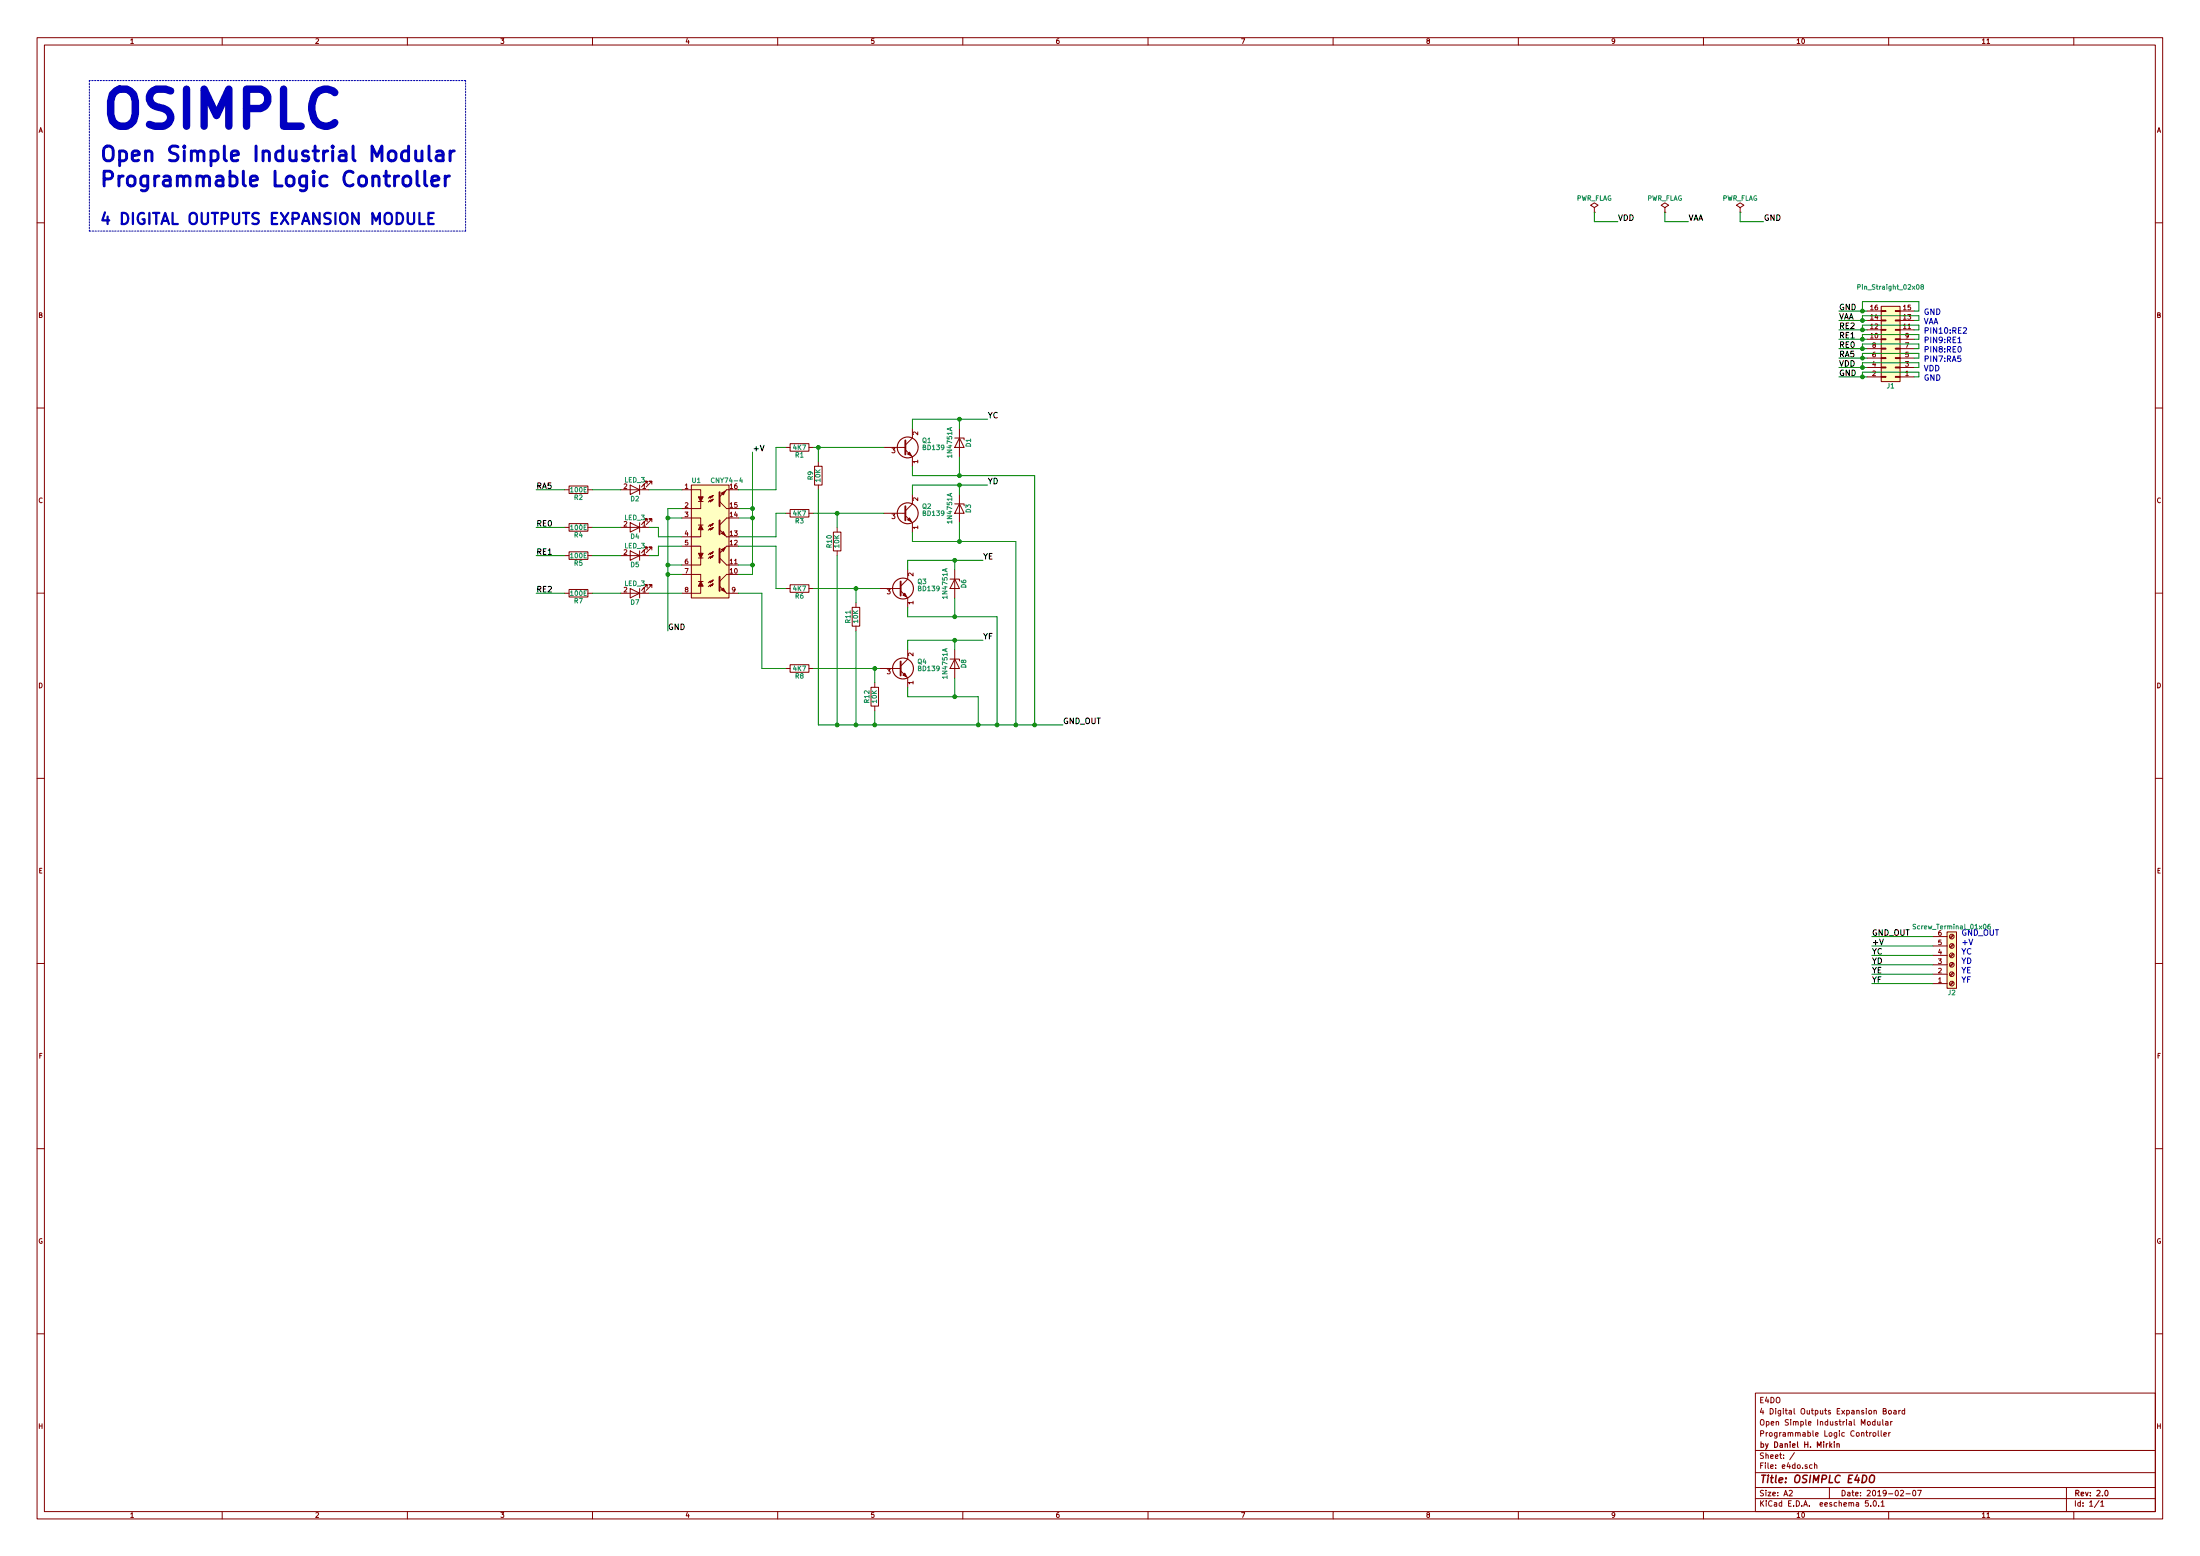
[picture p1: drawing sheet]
<svg xmlns="http://www.w3.org/2000/svg" width="594mm" height="420mm" viewBox="0 0 594 420" stroke-linecap="round" stroke-linejoin="round" font-family="sans-serif">
<g fill="none" stroke="#840000" stroke-width=".27">
<path d="M10 10.2h574v400h-574zM12 12.2h570v396h-570zM60 10.2v2M110 10.2v2M160 10.2v2M210 10.2v2M260 10.2v2M310 10.2v2M360 10.2v2M410 10.2v2M460 10.2v2M510 10.2v2"/>
<path d="M536.5 11.8h.8M560 10.2v2M430.5 56l1-.6-1-.6-1 .6 1 .6v1.3M430.5 57.3h.1M449.6 56l1-.6-1-.6-1 .6 1 .6v1.3M449.6 57.3h.1M469.9 56l1-.6-1-.6-1 .6 1 .6v1.3M469.9 57.3h.1M10 60.2h2M582 60.2h2M504.2 99.2h3.8M504.2 96.7h3.8"/>
<path d="M504.2 94.1h3.8M504.2 91.6h3.8M504.2 89.1h3.8M504.2 86.5h3.8M504.2 84h3.8M508 82.7h5.1v20.3h-5.1zM508 83.9h1.3v.2h-1.3zM508 86.4h1.3v.3h-1.3zM508 88.9h1.3v.3h-1.3zM508 91.5h1.3v.2h-1.3zM508 94h1.3v.3h-1.3zM508 96.6h1.3v.2h-1.3z"/>
<path d="M508 99.1h1.3v.3h-1.3zM511.8 83.9h1.3v.2h-1.3zM511.8 86.4h1.3v.3h-1.3zM511.8 88.9h1.3v.3h-1.3zM511.8 91.5h1.3v.2h-1.3zM511.8 94h1.3v.3h-1.3zM511.8 96.6h1.3v.2h-1.3zM511.8 99.1h1.3v.3h-1.3zM513.1 99.2h3.8M513.1 96.7h3.8M513.1 94.1h3.8M513.1 91.6h3.8"/>
<path d="M513.1 89.1h3.8M513.1 86.5h3.8M513.1 84h3.8M10 110.2h2M213.4 119.8h5v2h-5zM246.4 115.7v2.6l-1.9 1.9M257.8 118.3h2.5v.5M259.1 118.3l1.2 2.5h-2.5zM259.1 115.7v7.7M504.2 101.8h3.8M508 101.6h1.3v.3h-1.3zM511.8 101.6h1.3v.3h-1.3z"/>
<path d="M513.1 101.8h3.8M582 110.2h2M152.4 132.2h1.3M153.7 131.2h5v2.1h-5zM158.7 132.2h1.3M167.6 132.2h7.7M170.2 131l2.5 1.2-2.5 1.3zM172.7 131v2.5M174.8 130.7v-.7h-.8h.8l-1.6 1.5M176 130.7v-.7h-.7h.7l-1.5 1.5M184.1 132.2h5.1v2M184.1 139.9h5.1v1.9"/>
<path d="M186.7 131h10.1v30.5h-10.1zM188.6 135.4h1.3M189.2 135.4v1.9h-5.1M192 134l.6-.2-.3 .5zM192.6 133.8l-.8 .7v-.5l-.5 .5M192.6 134.8l-.3 .5-.3-.3 .6-.2-.8 .8v-.6l-.5 .6M194.3 135.4l1.9 1.9h.6M196.2 132.2h.6M196.8 139.9h-.6l-1.9 1.9M212.1 120.8h1.3M212.1 138.6h1.3M213.4 137.6h5v2h-5z"/>
<path d="M218.4 120.8h1.3M218.4 138.6h1.3M220 125.9h2v5.1h-2zM221 124.6v1.3M221 131v1.2M238.8 120.8h5.7M238.8 138.6h5.7M244.5 121.5l1.9 1.9v2.5M244.5 139.2l1.9 1.9v2.6M246.4 133.5v2.6l-1.9 1.9M257.8 136.1h2.5v.5M259.1 136.1l1.2 2.5h-2.5z"/>
<path d="M259.1 133.5v7.6M152.4 142.4h1.3M152.4 150h1.3M153.7 141.4h5v2h-5zM153.7 149h5v2h-5zM153.7 159.2h5v2h-5zM158.7 142.4h1.3M158.7 150h1.3M167.6 142.4h7.7M167.6 150h7.7M170.2 141.1l2.5 1.3-2.5 1.3zM170.2 148.8l2.5 1.2-2.5 1.3z"/>
<path d="M170.2 158.9l2.5 1.3-2.5 1.3zM172.7 141.1v2.6M172.7 148.8v2.5M172.7 158.9v2.6M174.8 140.9v-.8h-.8h.8l-1.6 1.5M174.8 148.5v-.8h-.8h.8l-1.6 1.6M174.8 158.7v-.8h-.8h.8l-1.6 1.5M176 140.9v-.8h-.7h.7l-1.5 1.5M176 148.5v-.8h-.7h.7l-1.5 1.6M176 158.7v-.8h-.7h.7l-1.5 1.5M184.1 147.5h5.1v1.9M184.1 155.1h5.1v1.9"/>
<path d="M188.6 157h1.3M188.6 150.7h1.3M188.6 141.8h1.3M189.2 158.3v1.9h-5.1M189.2 143v1.9h-5.1M189.2 150.7v1.9h-5.1M192 156.9l.6-.3-.3 .5zM192 149.3l.6-.3-.3 .5zM192 141.6l.6-.2-.3 .5zM192.6 156.6l-.8 .8v-.5l-.5 .5M192.6 149l-.8 .8v-.5l-.5 .5M192.6 141.4l-.8 .8v-.6l-.5 .6"/>
<path d="M192.6 157.6l-.3 .6-.3-.3 .6-.3-.8 .8v-.5l-.5 .5M192.6 150l-.3 .5-.3-.2 .6-.3-.8 .8v-.5l-.5 .5M192.6 142.4l-.3 .5-.3-.2 .6-.3-.8 .8v-.5l-.5 .5M194.3 150.7l1.9 1.9h.6M196.2 147.5h.6M196.2 144.9h.6M196.8 155.1h-.6l-1.9 1.9M212.1 158.9h1.3M213.4 157.9h5v2h-5zM218.4 158.9h1.3M225 143.7h2.1v5.1h-2.1zM226.1 142.4v1.3"/>
<path d="M226.1 148.8v1.2M237.5 158.9h5.7M243.2 159.6l1.9 1.9v2.5M245.1 153.8v2.6l-1.9 1.9M256.5 156.4h2.6v.5M257.8 156.4l1.3 2.5h-2.6zM257.8 153.8v7.7M10 160.2h2M152.4 160.2h1.3M158.7 160.2h1.3M167.6 160.2h7.7M196.2 160.2h3.2"/>
<path d="M213.4 179.5h5v2h-5zM230.1 164h2.1v5.1h-2.1zM231.1 162.7v1.3M231.1 169.1v1.2M245.1 175.4v2.6l-1.9 1.9M256.5 178h2.6v.5M257.8 178l1.3 2.5h-2.6zM257.8 175.4v7.6M582 160.2h2M212.1 180.5h1.3M218.4 180.5h1.3M235.2 185.6h2v5.1h-2z"/>
<path d="M236.2 184.3v1.3M236.2 190.7v1.2M237.5 180.5h5.7M243.2 181.1l1.9 1.9v2.6M10 210.2h2M582 210.2h2M522 258h3.8M522 255.4h3.8M522 252.9h3.8M525.8 251.6h2.5v15.3h-2.5zM527.4 252.4l-.9 .8M527.4 254.9l-.9 .9"/>
<path d="M527.4 257.5l-.9 .8M527.6 252.6l-.9 .8M527.6 255.1l-.9 .8M527.6 257.6l-.9 .9M10 260.2h2M522 265.6h3.8M522 263.1h3.8M522 260.5h3.8M527.4 260l-.9 .8M527.4 262.6l-.9 .8M527.4 265.1l-.9 .8M527.6 260.2l-.9 .8"/>
<path d="M527.6 262.7l-.9 .9M527.6 265.3l-.9 .8M582 260.2h2M10 310.2h2M582 310.2h2M10 360.2h2M474 376.2h108v32h-108zM582 360.2h2M474 397.7h108M474 391.7h108M484.6 392.2l-1.3 2M489.3 395.6l-.4-.1-.3 .3 .1 .6h.6"/>
<path d="M490 395.6h.6v.9M490 395v1.5M504.3 384h.7v.7h-.7zM504.9 386.8v1M505.3 386.8l-.4 .3M505.8 387h.7v.7h-.7zM506.3 383.9l-.4-.1-.3 .3 .1 .6 .6 .1M506.3 383.3v1.5M507 383.8l.1 1 .6-.1M507.2 386.3v1.3l.2 .2M507.7 383.8v1M508 386.3v1.3l.2 .2"/>
<path d="M508.4 383.3v1.3l.2 .2M508.5 381l.7-.1v-.4l-.7-.2v1.5h.6l.3-.5-.4-.3M508.7 387.3l.7-.1-.1-.3-.4-.1-.2 .2 .1 .7h.5M509.2 383.9h.6v.9M509.8 384.2l-.7 .3 .2 .3h.5M510 381h.7l-.1 .8-.6-.1zM510 386.8v1M510.5 386.8l-.5 .3M510.5 383.8v1M511 383.8l-.5 .3M511.4 380.9h.6v.9M512 381.2l-.7 .3 .2 .3h.5"/>
<path d="M512.7 380.8v1M513.2 380.8l-.5 .3M514.3 380.9l-.4-.1-.3 .3 .1 .6 .6 .1M514.3 380.3v1.5M60 408.2v2M110 408.2v2M160 408.2v2M210 408.2v2M260 408.2v2M310 408.2v2M360 408.2v2M410 408.2v2"/>
<path d="M460 408.2v2M474 404.7h108M474 401.7h108M483.1 402.6l.6-.2 .3 .5-.9 1h.9M494 401.7v3M504.5 405.2h-.7l-.1 .7h.7l.1 .7h-.8M505.2 406.6v.1M506 405.4l.2-.2a.8 .8 0 0 1 .5 .8 .8 .8 0 0 1-.5 .7l-.4-.5zM507.3 406.6v.1M508 405.7l.4-.5v1.5M508 406.7h.8M510 408.2v2"/>
<path d="M513.2 402.6l.6-.2 .2 .5-.9 1h.9M514.7 403.4h1.1M516.6 402.6l.2-.2a.81 .81 0 0 1 .5 .8 .81 .81 0 0 1-.5 .7l-.3-.5zM517.8 402.4h1l-.6 1.5M536.5 409.7h.8M558 401.7v6.5M560 408.2v2M566.8 405.1l-1.2 2M567.3 405.7l.4-.5v1.5M567.3 406.7h.8"/>
<circle cx="527" cy="258" r=".63"/>
<circle cx="527" cy="252.9" r=".63"/>
<circle cx="527" cy="255.4" r=".63"/>
<circle cx="527" cy="265.6" r=".63"/>
<circle cx="527" cy="263.1" r=".63"/>
<circle cx="527" cy="260.5" r=".63"/>
</g>
<g fill="none" stroke="#840000" stroke-width=".3">
<path d="M494.2 390.3l.5 .5M494.7 389.8l-.6 .6M495.3 389.3v.2M495.3 389.8v1M496 390l.6-.1 .1 .9M496 389.8v1M568.5 402.6l.2-.2a.8 .8 0 0 1 .6 .8 .8 .8 0 0 1-.6 .7l-.3-.5z"/>
<circle cx="245.1" cy="120.8" r="2.82"/>
<circle cx="245.1" cy="138.6" r="2.82"/>
<circle cx="243.8" cy="158.9" r="2.82"/>
<circle cx="243.8" cy="180.5" r="2.82"/>
</g>
<path d="M505 398.6a.67 .67 0 0 1 1.1 0 1.43 1.43 0 0 1-.5 1.7l-.6-.1a1.41 1.41 0 0 1 0-1.6z" fill="none" stroke="#840000" stroke-width=".41"/>
<g fill="#ffffc2" stroke="#ffffc2" stroke-width=".27">
<path d="M508 82.7h5.1v20.3h-5.1z"/>
<path d="M186.7 131h10.1v30.5h-10.1z"/>
<path d="M525.8 251.6h2.5v15.3h-2.5z"/>
</g>
<path d="M501.6 77.5h.7v-.5l-.7-.1v1.2M518.9 77.4l-.2-.3 .5-.2 .2 .2v.2l-.7 .3 .2 .5 .5-.2-.2-.5M192.9 129.2a.56 .56 0 0 0-.8 .5 .56 .56 0 0 0 .8 .5M200.1 129l-.4 .9h.8M517.3 249.6h-.6l-.1 .5a.5 .5 0 0 1 .5 .2 .5 .5 0 0 1 .1 .5h-.6M537.4 249.6h-.4l-.2 .5v.6l.6 .1v-.7h-.4l-.2 .2" fill="none" stroke="#008484" stroke-width=".27"/>
<path d="M528.7 92.5h.9M528.9 93.7l.2-.1a.81 .81 0 0 1 .5 .7 .81 .81 0 0 1-.5 .8l-.4-.6zM530.2 88.6l.5-.1 .3 .4-.9 1.1h.9" fill="none" stroke="#0000c2" stroke-width=".27"/>
<g fill="#840000" stroke="#840000" stroke-width=".51">
<path d="M244.5 118.9v3.8z"/>
<path d="M244.5 136.7v3.8z"/>
<path d="M243.2 157v3.8z"/>
<path d="M243.2 178.6v3.8z"/>
</g>
<g fill="#840000" stroke="#840000" stroke-width=".27">
<path d="M245.1 122.6l.5-.5 .5 1z"/>
<path d="M245.6 139.9l.5 1-1-.5z"/>
<path d="M243.8 160.7l.5-.5 .6 1z"/>
<path d="M243.8 182.3l.5-.5 .6 1z"/>
<path d="M194.3 158.3l1.9 1.9z"/>
<path d="M194.3 149.4l1.9-1.9z"/>
<path d="M194.3 143l1.9 1.9z"/>
<path d="M196.2 132.2l-1.9 2z"/>
<path d="M189.2 157l.7 1.3h-1.3z"/>
<path d="M188.6 149.4h1.3l-.7 1.3z"/>
<path d="M189.2 141.8l.7 1.2h-1.3z"/>
<path d="M188.6 134.2h1.3l-.7 1.2z"/>
<path d="M194.8 159.3l.5-.5 .5 1z"/>
<path d="M194.8 148.4l1-.5-.5 1z"/>
<path d="M194.8 144.1l.5-.5 .5 1z"/>
<path d="M194.8 133.1l1-.5-.5 1z"/>
</g>
<path d="M24.1 21.8v40.6M125.7 21.8h-101.6M24.1 62.4h101.6M125.7 62.4v-40.6" fill="none" stroke="#0000c2" stroke-width=".27" stroke-dasharray=".4 .4"/>
<g fill="none" stroke="#008400" stroke-width=".27">
<path d="M430.5 57.3v2.6h6.4M449.6 57.3v2.6h6.3M469.9 57.3v2.6h6.3M496.6 99.2h7.6M496.6 96.7h7.6M496.6 94.1h7.6M496.6 91.6h7.6M496.6 89.1h7.6M496.6 86.5h7.6M496.6 84h7.6M502.9 84v-2.6h15.3v2.6h-1.3M502.9 86.5v-1.2h15.3v1.2h-1.3"/>
<path d="M502.9 89.1v-1.3h15.3v1.3h-1.3M502.9 91.6v-1.3h15.3v1.3h-1.3M502.9 94.1v-1.2h15.3v1.2h-1.3M502.9 96.7v-1.3h15.3v1.3h-1.3M502.9 99.2v-1.2h15.3v1.2h-1.3M259.1 113.2v2.5M266.7 113.2h-20.3v2.5M496.6 101.8h7.6M502.9 101.8v-1.3h15.3v1.3h-1.3M144.8 132.2h7.6M160 132.2h7.6M175.3 132.2h8.8"/>
<path d="M180.3 139.9h3.8M184.1 137.3h-3.8v33M199.4 137.3h3.8M199.4 139.9h3.8M203.2 122.1v33h-3.8M212.1 120.8h-2.6v11.4h-10.1M212.1 138.6h-2.6v6.3h-10.1M219.7 120.8h19.1M219.7 138.6h19.1M221 120.8v3.8M221 132.2v63.5h66M226.1 138.6v3.8"/>
<path d="M246.4 125.9v2.5h33v67.3M259.1 123.4v5M259.1 131v2.5M266.7 131h-20.3v2.5M144.8 142.4h7.6M144.8 150h7.6M160 142.4h7.6M160 150h7.6M175.3 142.4h2.5v2.5h6.3M180.3 152.6h3.8M180.3 155.1h3.8M184.1 147.5h-6.3v2.5h-2.5"/>
<path d="M199.4 147.5h10.1v11.4h2.6M199.4 152.6h3.8M219.7 158.9h17.8M226.1 150v45.7M231.1 158.9v3.8M246.4 143.7v2.5h27.9v49.5M257.8 151.3v2.5M259.1 141.1v5.1M265.4 151.3h-20.3v2.5M144.8 160.2h7.6M160 160.2h7.6M175.3 160.2h8.8"/>
<path d="M199.4 160.2h6.3v20.3h6.4M231.1 170.3v25.4M245.1 164v2.5h24.1v29.2M257.8 161.5v5M257.8 172.9v2.5M265.4 172.9h-20.3v2.5M219.7 180.5h17.8M236.2 180.5v3.8M236.2 191.9v3.8M245.1 185.6v2.5h19.1v7.6M257.8 183v5.1M505.5 252.9h16.5"/>
<path d="M505.5 255.4h16.5M505.5 258h16.5M505.5 260.5h16.5M505.5 263.1h16.5M505.5 265.6h16.5"/>
</g>
<g fill="#008400" stroke="#008400" stroke-width=".27">
<circle cx="502.9" cy="84" r=".51"/>
<circle cx="502.9" cy="86.5" r=".51"/>
<circle cx="502.9" cy="89.1" r=".51"/>
<circle cx="502.9" cy="91.6" r=".51"/>
<circle cx="502.9" cy="94.1" r=".51"/>
<circle cx="502.9" cy="96.7" r=".51"/>
<circle cx="502.9" cy="99.2" r=".51"/>
<circle cx="502.9" cy="101.8" r=".51"/>
<circle cx="180.3" cy="139.9" r=".51"/>
<circle cx="259.1" cy="113.2" r=".51"/>
<circle cx="259.1" cy="131" r=".51"/>
<circle cx="203.2" cy="137.3" r=".51"/>
<circle cx="257.8" cy="151.3" r=".51"/>
<circle cx="257.8" cy="172.9" r=".51"/>
<circle cx="180.3" cy="152.6" r=".51"/>
<circle cx="180.3" cy="155.1" r=".51"/>
<circle cx="203.2" cy="139.9" r=".51"/>
<circle cx="203.2" cy="152.6" r=".51"/>
<circle cx="221" cy="120.8" r=".51"/>
<circle cx="226.1" cy="138.6" r=".51"/>
<circle cx="231.1" cy="158.9" r=".51"/>
<circle cx="236.2" cy="180.5" r=".51"/>
<circle cx="226.1" cy="195.7" r=".51"/>
<circle cx="231.1" cy="195.7" r=".51"/>
<circle cx="236.2" cy="195.7" r=".51"/>
<circle cx="257.8" cy="188.1" r=".51"/>
<circle cx="269.2" cy="195.7" r=".51"/>
<circle cx="257.8" cy="166.5" r=".51"/>
<circle cx="274.3" cy="195.7" r=".51"/>
<circle cx="259.1" cy="146.2" r=".51"/>
<circle cx="279.4" cy="195.7" r=".51"/>
<circle cx="259.1" cy="128.4" r=".51"/>
<circle cx="264.2" cy="195.7" r=".51"/>
</g>
<path d="M115.8 39.4v3.5l.6 .5M112.2 40.8v2.1l.2 .3a1.09 1.09 0 0 0 1.5-.2M112.6 46.2v3.4l.2 .4 .4 .2M113.9 40.8v2.6M114.7 46.2v3.4l.6 .6M116.6 48.9l1.9-.4-.2-.8-1.1-.2-.6 .6v1.5l.2 .4 .4 .2 1.1-.2M117.9 41l.4-.2 1.2 .2 .2 .3v2.1M119.7 41.7l-1.4 .2a.79 .79 0 0 0-.6 .8 .79 .79 0 0 0 .6 .7l1.4-.2M120.2 47.5v2.7M121.4 47.5a1.05 1.05 0 0 0-1.2 .8M121.5 40.8v2.6M122.7 40.8a1.05 1.05 0 0 0-1.2 .7" fill="none" stroke="#0000c2" stroke-width=".79"/>
<path d="M113.3 57.5v3h1.4M115.7 58.9h1M117.1 57.5h-1.4v3h1.4" fill="none" stroke="#0000c2" stroke-width=".61"/>
<path d="M194.3 132.9v3.8M194.3 155.7v3.9M194.3 148.1v3.8M194.3 140.5v3.8" fill="none" stroke="#840000" stroke-width=".51"/>
<text font-size="13.9" fill="#0000c2" x="26.7" y="34.6">OSIMPLC</text>
<g font-size="5.6" fill="#0000c2">
<text x="26.7" y="43.6">Open Simple Industrial Modular</text>
<text x="26.7" y="50.4">Programmable Logic Controller</text>
</g>
<text font-size="4.2" fill="#0000c2" x="26.7" y="60.6">4 DIGITAL OUTPUTS EXPANSION MODULE</text>
<text font-size="2.8" fill="#840000" x="475" y="400.4">Title: OSIMPLC E4DO</text>
<g font-size="2.1">
<text x="436.9" y="59.6">VDD</text>
<text x="455.9" y="59.6">VAA</text>
<text x="476.2" y="59.6">GND</text>
<text x="496.6" y="83.7">GND</text>
<text x="496.6" y="88.8">RE2</text>
<text x="496.6" y="86.3">VAA</text>
<text x="496.6" y="91.4">RE1</text>
<text x="496.6" y="93.9">RE0</text>
<text x="496.6" y="96.4">RA5</text>
<text x="496.6" y="99">VDD</text>
<text x="496.6" y="101.5">GND</text>
<text x="266.7" y="112.9">YC</text>
<text x="203.2" y="121.8">+V</text>
<text x="144.8" y="132">RA5</text>
<text x="266.7" y="130.7">YD</text>
<text x="144.8" y="142.2">RE0</text>
<text x="144.8" y="149.8">RE1</text>
<text x="265.4" y="151">YE</text>
<text x="144.8" y="159.9">RE2</text>
<text x="180.3" y="170.1">GND</text>
<text x="265.4" y="172.6">YF</text>
<text x="287" y="195.5">GND_OUT</text>
<text x="505.5" y="252.6">GND_OUT</text>
<text x="505.5" y="255.2">+V</text>
<text x="505.5" y="257.7">YC</text>
<text x="505.5" y="260.3">YD</text>
<text x="505.5" y="262.8">YE</text>
<text x="505.5" y="265.3">YF</text>
</g>
<g font-size="2.1" fill="#0000c2">
<text x="519.4" y="85">GND</text>
<text x="519.4" y="87.5">VAA</text>
<text x="519.4" y="95.2">PIN8:RE0</text>
<text x="519.4" y="92.6">PIN9:RE1</text>
<text x="519.4" y="90.1">PIN10:RE2</text>
<text x="519.4" y="100.2">VDD</text>
<text x="519.4" y="97.7">PIN7:RA5</text>
<text x="519.4" y="102.8">GND</text>
<text x="529.6" y="255.2">+V</text>
<text x="529.6" y="257.7">YC</text>
<text x="529.6" y="260.3">YD</text>
<text x="529.6" y="262.8">YE</text>
<text x="529.6" y="265.3">YF</text>
</g>
<text font-size="2.1" fill="#008484" x="529.6" y="252.6">GND_OUT</text>
<g font-size="2.1" fill="#840000">
<text x="475" y="381.9">4 Digital Outputs Expansion Board</text>
<text x="475" y="378.9">E4DO</text>
<text x="475" y="387.9">Programmable Logic Controller</text>
<text x="475" y="384.9">Open Simple Industrial Modular</text>
<text x="475" y="393.9">Sheet: /</text>
<text x="475" y="390.9">by Daniel H. Mirkin</text>
<text x="475" y="396.6">File: e4do.sch</text>
<text x="475" y="406.8">KiCad E.D.A. eeschema 5.0.1</text>
<text x="475" y="404">Size: A2</text>
<text x="497" y="404">Date: 2019-02-07</text>
<text x="560" y="404">Rev: 2.0</text>
<text x="560" y="406.8">Id: 1/1</text>
</g>
<g font-size="1.8" fill="#840000">
<text x="35" y="11.8">1</text>
<text x="85" y="11.8">2</text>
<text x="135" y="11.8">3</text>
<text x="185" y="11.8">4</text>
<text x="235" y="11.8">5</text>
<text x="285" y="11.8">6</text>
<text x="335" y="11.8">7</text>
<text x="385" y="11.8">8</text>
<text x="435" y="11.8">9</text>
<text x="485" y="11.8">10</text>
<text x="535" y="11.8">11</text>
<text x="10.4" y="35.8">A</text>
<text x="582.4" y="35.8">A</text>
<text x="505.1" y="83.7">16</text>
<text x="514" y="83.7">15</text>
<text x="10.4" y="85.8">B</text>
<text x="505.1" y="88.8">12</text>
<text x="505.1" y="86.3">14</text>
<text x="514" y="88.8">11</text>
<text x="514" y="86.3">13</text>
<text x="582.4" y="85.8">B</text>
<text x="505.1" y="91.4">10</text>
<text x="505.6" y="93.9">8</text>
<text x="514.5" y="93.9">7</text>
<text x="514.5" y="91.4">9</text>
<text x="505.6" y="101.5">2</text>
<text x="505.6" y="99">4</text>
<text x="505.6" y="96.4">6</text>
<text x="514.5" y="101.5">1</text>
<text x="514.5" y="99">3</text>
<text x="514.5" y="96.4">5</text>
<text x="247.9" y="117.5" transform="rotate(-90 247.9 117.5)">2</text>
<text x="240.8" y="122.3">3</text>
<text x="247.9" y="125.1" transform="rotate(-90 247.9 125.1)">1</text>
<text x="168.4" y="132">2</text>
<text x="173.5" y="132">1</text>
<text x="184.9" y="132">1</text>
<text x="197.2" y="132">16</text>
<text x="10.4" y="135.8">C</text>
<text x="184.9" y="137.1">2</text>
<text x="197.2" y="137.1">15</text>
<text x="247.9" y="135.3" transform="rotate(-90 247.9 135.3)">2</text>
<text x="582.4" y="135.8">C</text>
<text x="168.4" y="142.2">2</text>
<text x="173.5" y="142.2">1</text>
<text x="184.9" y="139.6">3</text>
<text x="197.2" y="139.6">14</text>
<text x="240.8" y="140.1">3</text>
<text x="247.9" y="142.9" transform="rotate(-90 247.9 142.9)">1</text>
<text x="168.4" y="149.8">2</text>
<text x="173.5" y="149.8">1</text>
<text x="184.9" y="144.7">4</text>
<text x="184.9" y="147.2">5</text>
<text x="197.2" y="147.2">12</text>
<text x="197.2" y="144.7">13</text>
<text x="184.9" y="152.3">6</text>
<text x="184.9" y="154.9">7</text>
<text x="197.2" y="154.9">10</text>
<text x="197.2" y="152.3">11</text>
<text x="246.6" y="155.6" transform="rotate(-90 246.6 155.6)">2</text>
<text x="168.4" y="159.9">2</text>
<text x="173.5" y="159.9">1</text>
<text x="184.9" y="159.9">8</text>
<text x="197.6" y="159.9">9</text>
<text x="239.5" y="160.4">3</text>
<text x="246.6" y="163.2" transform="rotate(-90 246.6 163.2)">1</text>
<text x="246.6" y="177.2" transform="rotate(-90 246.6 177.2)">2</text>
<text x="10.4" y="185.8">D</text>
<text x="239.5" y="182">3</text>
<text x="246.6" y="184.8" transform="rotate(-90 246.6 184.8)">1</text>
<text x="582.4" y="185.8">D</text>
<text x="10.4" y="235.8">E</text>
<text x="582.4" y="235.8">E</text>
<text x="523.4" y="257.7">4</text>
<text x="523.4" y="255.2">5</text>
<text x="523.4" y="252.6">6</text>
<text x="523.4" y="262.8">2</text>
<text x="523.4" y="260.3">3</text>
<text x="523.4" y="265.3">1</text>
<text x="10.5" y="285.8">F</text>
<text x="582.5" y="285.8">F</text>
<text x="10.3" y="335.8">G</text>
<text x="582.3" y="335.8">G</text>
<text x="10.4" y="385.8">H</text>
<text x="582.4" y="385.8">H</text>
<text x="35" y="409.8">1</text>
<text x="85" y="409.8">2</text>
<text x="135" y="409.8">3</text>
<text x="185" y="409.8">4</text>
<text x="235" y="409.8">5</text>
<text x="285" y="409.8">6</text>
<text x="335" y="409.8">7</text>
<text x="385" y="409.8">8</text>
<text x="435" y="409.8">9</text>
<text x="485" y="409.8">10</text>
<text x="535" y="409.8">11</text>
</g>
<g font-size="1.8" fill="#008484">
<text x="425.6" y="54.2">PWR_FLAG</text>
<text x="444.6" y="54.2">PWR_FLAG</text>
<text x="464.9" y="54.2">PWR_FLAG</text>
<text x="502.4" y="78.2">Pin_Straight_02x08</text>
<text x="509.6" y="104.9">J1</text>
<text x="249.1" y="119.6">Q1</text>
<text x="214.3" y="121.5">4K7</text>
<text x="214.8" y="123.5">R1</text>
<text x="249.3" y="121.5">BD139</text>
<text x="257.1" y="123.3" transform="rotate(-90 257.1 123.3)">1N4751A</text>
<text x="262.2" y="120.7" transform="rotate(-90 262.2 120.7)">D1</text>
<text x="168.7" y="130.3">LED_3</text>
<text x="186.9" y="130.4">U1</text>
<text x="192.7" y="130.4">CNY74-4</text>
<text x="219.5" y="129.6" transform="rotate(-90 219.5 129.6)">R9</text>
<text x="221.5" y="130.1" transform="rotate(-90 221.5 130.1)">10K</text>
<text x="154.2" y="132.9">100E</text>
<text x="155.1" y="135">R2</text>
<text x="170.3" y="135.3">D2</text>
<text x="249.1" y="137.4">Q2</text>
<text x="154.2" y="143.1">100E</text>
<text x="168.7" y="140.4">LED_3</text>
<text x="214.3" y="139.3">4K7</text>
<text x="214.8" y="141.3">R3</text>
<text x="249.3" y="139.3">BD139</text>
<text x="257.1" y="141.1" transform="rotate(-90 257.1 141.1)">1N4751A</text>
<text x="262.2" y="138.4" transform="rotate(-90 262.2 138.4)">D3</text>
<text x="155.1" y="145.1">R4</text>
<text x="168.7" y="148">LED_3</text>
<text x="170.3" y="145.5">D4</text>
<text x="224.6" y="147.8" transform="rotate(-90 224.6 147.8)">R10</text>
<text x="226.6" y="147.8" transform="rotate(-90 226.6 147.8)">10K</text>
<text x="154.2" y="150.7">100E</text>
<text x="155.1" y="152.7">R5</text>
<text x="170.3" y="153.1">D5</text>
<text x="154.2" y="160.9">100E</text>
<text x="168.7" y="158.2">LED_3</text>
<text x="214.3" y="159.6">4K7</text>
<text x="214.8" y="161.6">R6</text>
<text x="247.8" y="157.7">Q3</text>
<text x="248.1" y="159.6">BD139</text>
<text x="255.8" y="161.4" transform="rotate(-90 255.8 161.4)">1N4751A</text>
<text x="260.9" y="158.8" transform="rotate(-90 260.9 158.8)">D6</text>
<text x="155.1" y="162.9">R7</text>
<text x="170.3" y="163.3">D7</text>
<text x="229.7" y="168.2" transform="rotate(-90 229.7 168.2)">R11</text>
<text x="231.7" y="168.2" transform="rotate(-90 231.7 168.2)">10K</text>
<text x="247.8" y="179.3">Q4</text>
<text x="214.3" y="181.2">4K7</text>
<text x="214.8" y="183.2">R8</text>
<text x="248.1" y="181.2">BD139</text>
<text x="255.8" y="183" transform="rotate(-90 255.8 183)">1N4751A</text>
<text x="260.9" y="180.4" transform="rotate(-90 260.9 180.4)">D8</text>
<text x="234.7" y="189.8" transform="rotate(-90 234.7 189.8)">R12</text>
<text x="236.8" y="189.8" transform="rotate(-90 236.8 189.8)">10K</text>
<text x="517.3" y="250.9">Screw_Terminal_01x06</text>
<text x="526.1" y="268.7">J2</text>
</g>
</svg>
